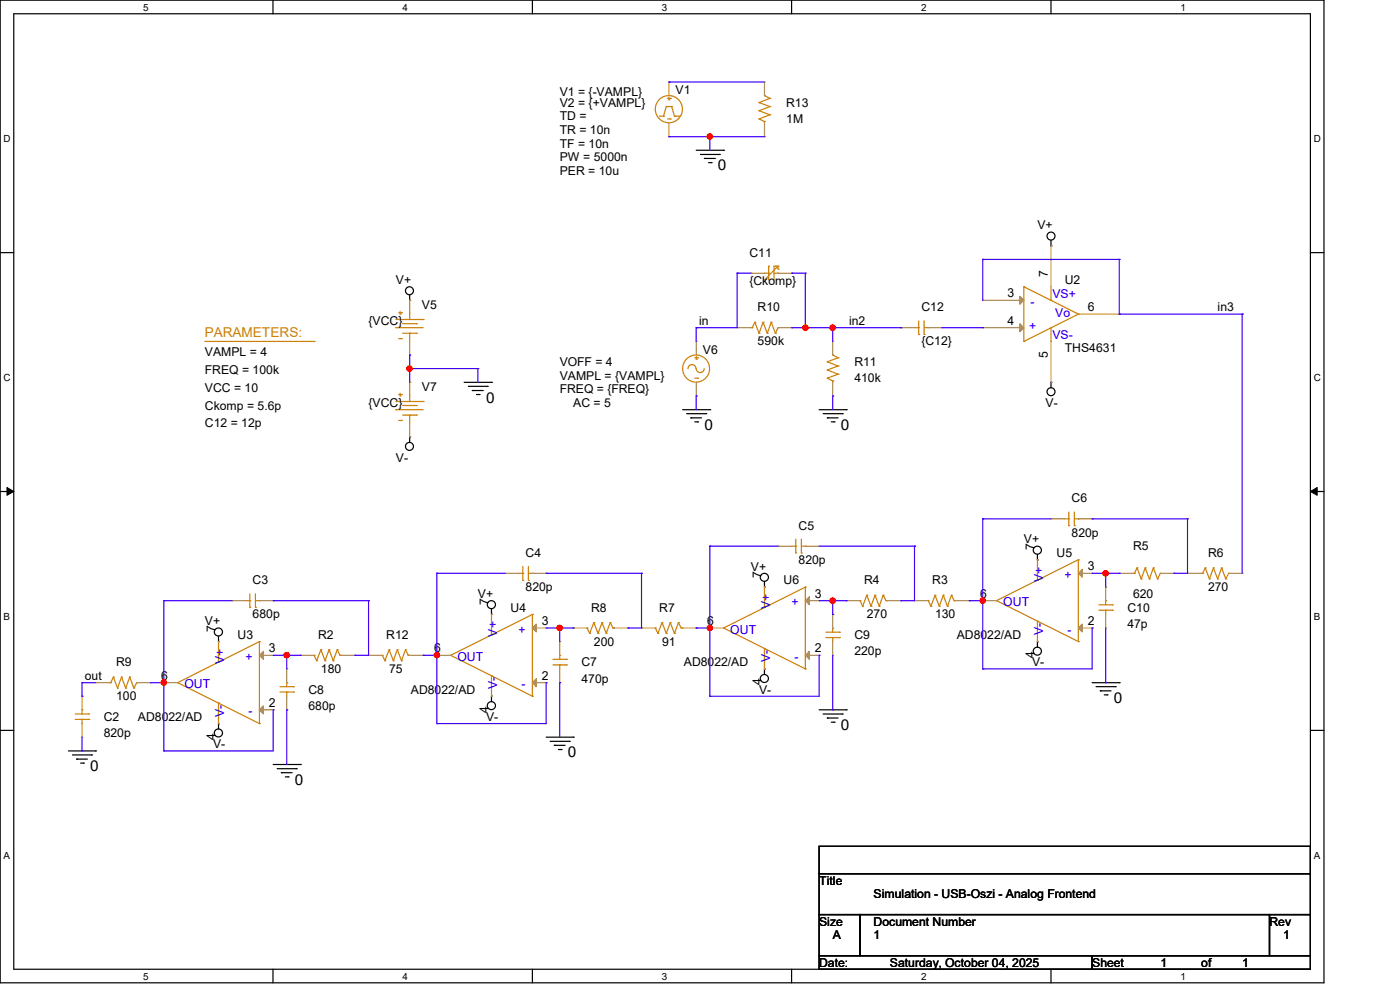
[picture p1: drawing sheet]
<svg xmlns="http://www.w3.org/2000/svg" width="297mm" height="210mm" viewBox="0 0 297 210" stroke-linecap="round" stroke-linejoin="round" font-family="sans-serif">
<path d="M0 0h280.9v208.5h-280.9zM2.9 2.9h275.1v202.7h-275.1z" fill="none" stroke="#000" stroke-width=".25"/>
<g fill="#fff">
<path d="M30.4 .3h1.1v2.4h-1.1z"/>
<path d="M30.4 205.9h1.1v2.3h-1.1z"/>
</g>
<path d="M57.9 0v2.9M57.9 205.6v2.9" fill="none" stroke="#000" stroke-width=".25"/>
<g fill="#fff">
<path d="M85.4 .3h1.1v2.4h-1.1z"/>
<path d="M85.4 205.9h1.1v2.3h-1.1z"/>
</g>
<path d="M112.9 0v2.9M112.9 205.6v2.9" fill="none" stroke="#000" stroke-width=".25"/>
<g fill="#fff">
<path d="M140.4 .3h1.2v2.4h-1.2z"/>
<path d="M140.4 205.9h1.2v2.3h-1.2z"/>
</g>
<path d="M167.9 0v2.9M167.9 205.6v2.9" fill="none" stroke="#000" stroke-width=".25"/>
<g fill="#fff">
<path d="M195.4 .3h1.2v2.4h-1.2z"/>
<path d="M195.4 205.9h1.2v2.3h-1.2z"/>
</g>
<path d="M223 0v2.9M223 205.6v2.9" fill="none" stroke="#000" stroke-width=".25"/>
<g fill="#fff">
<path d="M250.4 .3h1.2v2.4h-1.2z"/>
<path d="M250.4 205.9h1.2v2.3h-1.2z"/>
<path d="M.8 28.2h1.4v2.4h-1.4z"/>
<path d="M278.7 28.2h1.5v2.4h-1.5z"/>
<path d="M.8 78.9h1.4v2.3h-1.4z"/>
<path d="M278.7 78.9h1.5v2.3h-1.5z"/>
</g>
<path d="M0 53.6h2.9M278 53.6h2.9" fill="none" stroke="#000" stroke-width=".25"/>
<g fill="#fff">
<path d="M.8 129.6h1.3v2.3h-1.3z"/>
<path d="M278.7 129.6h1.4v2.3h-1.4z"/>
</g>
<path d="M0 104.3h2.9M278 104.3h2.9" fill="none" stroke="#000" stroke-width=".25"/>
<path d="M1.5 103.4l1.4 .9-1.4 .8zM278 104.3l1.4-.9v1.7z" fill="#000" stroke="#000" stroke-width=".21"/>
<g fill="#fff">
<path d="M.8 180.3h1.3v2.3h-1.3z"/>
<path d="M278.7 180.3h1.4v2.3h-1.4z"/>
</g>
<g fill="none" stroke="#000" stroke-width=".25">
<path d="M147.7 31.9h5.8M148.6 32.8h4M149.4 33.6h.1M149.4 33.6h2.4M150.3 34.5h.6M150.9 34.5h.1M152.6 32.8h.1M153.5 31.9h.1M223 52.2h.1M223 51v1.2M86.9 63.7h.1M86.9 62.6v1.1"/>
<path d="M86.9 92.7h.1M86.9 92.7v1.2M98.5 81.1h5.8M99.4 82h4M100.2 82.8h.1M100.2 82.8h2.3M101.1 83.7h.5M101.6 83.7h.1M103.4 82h.1M104.3 81.1h.1M144.8 86.9h5.8M145.7 87.8h4"/>
<path d="M146.6 88.6h.1M146.6 88.6h2.2M147.4 89.5h.6M148 89.5h.1M149.7 87.8h.1M150.6 86.9h.1M173.8 86.9h5.7M174.6 87.8h4.1M175.5 88.6h.1M175.5 88.6h2.3M176.4 89.5h.6M177 89.5h.1"/>
<path d="M178.7 87.8h.1M179.5 86.9h.1M223 81.1h.1M223 81.1v1.2M220.1 118.7h.1M220.1 117.6v1.1M46.4 136.1h.1M46.4 135v1.1M104.3 130.3h.1M104.3 129.2v1.1M162.2 124.5h.1M162.2 123.4v1.1"/>
<path d="M220.1 136.1h.1M220.1 136.1v1.2M0 154.9h2.9M14.5 159.3h5.8M20.3 159.3h.1M46.4 153.5h.1M46.4 153.5v1.1M104.3 147.7h.1M104.3 147.7v1.1M115.9 156.4h5.7M116.7 157.3h4.1M117.6 158.1h.1"/>
<path d="M117.6 158.1h2.3M118.4 159h.6M119 159h.1M120.8 157.3h.1M121.6 156.4h.1M162.2 141.9h.1M162.2 141.9v1.2M173.8 150.6h5.7M174.6 151.5h4.1M175.5 152.3h.1M175.5 152.3h2.3M176.4 153.2h.6"/>
<path d="M177 153.2h.1M178.7 151.5h.1M179.5 150.6h.1M231.7 144.8h5.7M232.5 145.7h4.1M233.4 146.6h.1M233.4 146.6h2.3M234.3 147.4h.6M234.9 147.4h.1M236.6 145.7h.1M237.4 144.8h.1M278 154.9h2.9"/>
<path d="M15.4 160.1h4M16.3 161h.1M16.3 161h2.2M17.1 161.9h.6M17.7 161.9h.1M19.4 160.1h.1M58 162.2h5.7M58.8 163.1h4.1M59.7 163.9h.1M59.7 163.9h2.3M60.5 164.8h.6M61.1 164.8h.1"/>
<path d="M62.9 163.1h.1M63.7 162.2h.1M173.8 179.5h104.2v5.8h-104.2zM173.8 185.3h104.2v8.7h-104.2zM173.8 194h8.7v8.7h-8.7zM182.5 194h86.8v8.7h-86.8zM269.3 194h8.7v8.7h-8.7zM173.8 202.7h57.9v2.9h-57.9zM231.7 202.7h46.3v2.9h-46.3z"/>
<circle cx="223" cy="50.1" r=".85"/>
<circle cx="86.9" cy="61.7" r=".85"/>
<circle cx="86.9" cy="94.7" r=".85"/>
<circle cx="223" cy="83.1" r=".85"/>
<circle cx="220.1" cy="116.7" r=".86"/>
<circle cx="46.3" cy="134.1" r=".86"/>
<circle cx="104.3" cy="128.3" r=".86"/>
<circle cx="162.2" cy="122.5" r=".86"/>
<circle cx="220.1" cy="138.1" r=".86"/>
<circle cx="46.3" cy="155.5" r=".86"/>
<circle cx="104.3" cy="149.7" r=".86"/>
<circle cx="162.2" cy="143.9" r=".86"/>
</g>
<g fill="none" stroke="#cc8006" stroke-width=".25">
<path d="M139.9 24.6h.9M140.8 24.6h.1M141.4 22.6h.1M141.4 22.6l-.6 2M141.4 22.6h1.1M141.6 25.2h.6M141.6 20.9h.6M141.9 21.2h.1M141.9 20.6v.6M142.2 25.2h.1M142.2 20.9h.1M142.5 22.6h.1"/>
<path d="M142.5 22.6l.6 2M143.1 24.6h.1M143.1 24.6h.8M143.9 24.6h.1M161 25.2h.1M161 23.5h.1M161 21.8h.1M161 25.2l1.2 .6M161 23.5l2.3 .8M161 21.8l2.3 .8M162.2 20.3h.1M162.2 25.8h.1"/>
<path d="M162.2 25.8v.3M162.2 20.3l1.1 .6M163.3 24.3h.1M163.3 22.6h.1M163.3 20.9h.1M163.3 24.3l-2.3 .9M163.3 22.6l-2.3 .9M163.3 20.9l-2.3 .9M162.2 58h.9M163.1 56.5h.1M163.1 58h.1M163.1 56.5v2.9"/>
<path d="M164.2 56.5h.1M164.2 56.5v2.9M164.2 58h.9M164.5 56.5h.1M164.5 56.5h.6M165.1 58h.1M165.1 57.1h.1M165.1 56.5h.1M165.1 56.5v.6M165.1 56.5l-2.9 2.9M43.5 72.4h23.1M66.6 72.4h.1"/>
<path d="M84 69.5h.1M84 69.5h5.8M84 67.8h5.8M84.6 66.3h.6M84.6 71.8h.6M84.9 66.6h.1M84.9 66v.6M85.2 66.3h.1M85.2 71.8h.1M85.4 68.7h2.9M85.4 70.7h2.9M86.9 67.8h.1"/>
<path d="M86.9 70.7h.1M86.9 63.7h.1M86.9 63.7v4.1M86.9 70.7v1.7M88.3 68.7h.1M88.3 70.7h.1M89.8 67.8h.1M146 78.2a.85 .85 0 0 1 .8-.9 .85 .85 0 0 1 .9 .9M147.4 75.9h.6M147.7 76.2h.1M147.7 75.6v.6M147.7 78.2a.85 .85 0 0 0 .8 .8 .85 .85 0 0 0 .9-.8"/>
<path d="M148 75.9h.1M159.3 69.5h.3M159.6 69.5h.1M160.1 68.4h.1M160.1 68.4l-.5 1.1M160.1 68.4l.9 2.3M161 70.7h.1M161.9 68.4h.1M161.9 68.4l-.9 2.3M161.9 68.4l.9 2.3M162.8 70.7h.1M163.6 68.4h.1"/>
<path d="M163.6 68.4l-.8 2.3M163.6 68.4l.9 2.3M164.5 70.7h.1M165.1 69.5h.1M165.1 69.5l-.6 1.2M175.5 78.5h.1M175.5 76.8h.1M175.5 78.5l2.3 .9M175.5 76.8l2.3 .8M176.7 75.3h.1M176.7 75.3l1.1 .6M177.8 79.4h.1"/>
<path d="M177.8 77.6h.1M177.8 75.9h.1M177.8 79.4l-2.3 .8M177.8 77.6l-2.3 .9M177.8 75.9l-2.3 .9M194 69.5h.9M194.9 71h.1M194.9 69.5h.1M194.9 68.1v2.9M196 71h.1M196 69.5h.9M196 68.1v2.9"/>
<path d="M196.9 69.5h.1M217.2 72.4h.1M217.2 60.8h.1M217.2 60.8v11.6M217.2 60.8l11.6 5.8M223 69.5h.1M223 63.7h.1M223 60.8v2.9M223 69.5v2.9M228.8 66.6h.1M228.8 66.6l-11.6 5.8M84 86.9h.1"/>
<path d="M84 86.9h5.8M84 85.2h5.8M84.6 83.7h.6M84.6 89.2h.6M84.9 84h.1M84.9 83.4v.6M85.2 83.7h.1M85.2 89.2h.1M85.4 86h2.9M85.4 88.1h2.9M86.9 85.2h.1M86.9 88.1h.1"/>
<path d="M86.9 81.1h.1M86.9 81.1v4.1M86.9 88.1v1.7M88.3 86h.1M88.3 88.1h.1M89.8 85.2h.1M147.4 80.2h.6M148 80.2h.1M175.5 80.2h.1M175.5 80.2l1.2 .6M176.7 80.8h.1M176.7 80.8v.3"/>
<path d="M168 115.9h.8M168.8 117.3h.1M168.8 115.9h.1M168.8 114.4v2.9M170 117.3h.1M170 114.4v2.9M170 115.9h.9M170.9 115.9h.1M220.1 118.7h.1M220.1 118.7v4.4M225.9 110.1h.8M226.7 111.5h.1"/>
<path d="M226.7 110.1h.1M226.7 108.6v2.9M227.9 111.5h.1M227.9 108.6v2.9M227.9 110.1h.9M228.8 118.7h.1M228.8 110.1h.1M228.8 118.7l-17.4 8.7M228.8 118.7v17.4M46.4 136.1h.1M46.4 136.1v4.4M52.2 127.4h.8"/>
<path d="M53 128.9h.1M53 127.4h.1M53 126v2.9M54.2 128.9h.1M54.2 127.4h.8M54.2 126v2.9M55 136.1h.1M55 127.4h.1M55 136.1l-17.3 8.7M55 136.1v17.4M66.6 139h.1M66.6 139l.6 1.2"/>
<path d="M68.1 137.8h.1M68.1 137.8l.9 2.4M68.1 137.8l-.9 2.4M69.8 137.8h.1M69.8 137.8l.9 2.4M69.8 137.8l-.8 2.4M71.5 137.8h.1M71.5 137.8l.6 1.2M71.5 137.8l-.8 2.4M72.1 139h.1M72.1 139h.3M81.1 139h.1"/>
<path d="M81.1 139l.6 1.2M82.5 137.8h.1M82.5 137.8l.9 2.4M82.5 137.8l-.8 2.4M84.3 137.8h.1M84.3 137.8l.9 2.4M84.3 137.8l-.9 2.4M86 137.8h.1M86 137.8l.6 1.2M86 137.8l-.8 2.4M86.6 139h.1M86.6 139h.3"/>
<path d="M95.6 139h.1M95.6 139l17.3 8.7M104.3 134.7h.1M104.3 130.3h.1M104.3 130.3v4.4M110.1 121.6h.8M110.9 123.1h.1M110.9 121.6h.1M110.9 120.2v2.9M112.1 123.1h.1M112.1 121.6h.8M112.1 120.2v2.9"/>
<path d="M112.9 130.3h.1M112.9 121.6h.1M112.9 130.3l-17.3 8.7M112.9 130.3v17.4M117.3 139.9h2.9M118.7 139h.1M118.7 139v.9M120.2 139.9h.1M124.5 133.2h.1M124.5 133.2l.6 1.2M125.1 134.4h.1M126 132.1h.1"/>
<path d="M126 132.1l.9 2.3M126 132.1l-.9 2.3M126.9 134.4h.1M127.7 132.1h.1M127.7 132.1l.9 2.3M127.7 132.1l-.8 2.3M128.6 134.4h.1M129.5 132.1h.1M129.5 132.1l.5 1.1M129.5 132.1l-.9 2.3M130 133.2h.1M130 133.2h.3"/>
<path d="M139 133.2h.1M139 133.2l.6 1.2M139.6 134.4h.1M140.5 132.1h.1M140.5 132.1l.9 2.3M140.5 132.1l-.9 2.3M141.4 134.4h.1M142.2 132.1h.1M142.2 132.1l.9 2.3M142.2 132.1l-.8 2.3M143.1 134.4h.1M143.9 132.1h.1"/>
<path d="M143.9 132.1l.6 1.1M143.9 132.1l-.8 2.3M144.5 133.2h.1M144.5 133.2h.3M153.5 133.2h.1M153.5 133.2l17.4 8.7M162.2 128.9h.1M162.2 137.6h.1M162.2 124.5h.1M162.2 124.5v4.4M162.2 137.6v4.3M170.9 124.5h.1"/>
<path d="M170.9 124.5l-17.4 8.7M170.9 124.5v17.4M175.2 135.3h2.9M175.2 134.1h2.9M176.7 133.2h.1M176.7 135.3h.1M176.7 133.2v.9M176.7 135.3v.8M178.1 135.3h.1M178.1 134.1h.1M182.5 127.4h.1M182.5 127.4l.5 1.2"/>
<path d="M183 128.6h.1M183.9 126.3h.1M183.9 126.3l.9 2.3M183.9 126.3l-.9 2.3M184.8 128.6h.1M185.6 126.3h.1M185.6 126.3l.9 2.3M185.6 126.3l-.8 2.3M186.5 128.6h.1M187.4 126.3h.1M187.4 126.3l.6 1.1M187.4 126.3l-.9 2.3"/>
<path d="M188 127.4h.1M188 127.4h.3M196.9 127.4h.1M196.9 127.4l.6 1.2M197.5 128.6h.1M198.4 126.3h.1M198.4 126.3l.9 2.3M198.4 126.3l-.9 2.3M199.3 128.6h.1M200.1 126.3h.1M200.1 126.3l.9 2.3M200.1 126.3l-.8 2.3"/>
<path d="M201 128.6h.1M201.8 126.3h.1M201.8 126.3l.6 1.1M201.8 126.3l-.8 2.3M202.4 127.4h.1M202.4 127.4h.3M211.4 127.4h.1M211.4 127.4l17.4 8.7M220.1 123.1h.1M220.1 131.8h.1M220.1 136.1h.1M220.1 131.8v4.3"/>
<path d="M228.8 136.1h.1M233.1 129.5h2.9M233.1 128.3h2.9M234.6 127.4h.1M234.6 129.5h.1M234.6 127.4v.9M234.6 129.5v.8M236 129.5h.1M236 128.3h.1M240.4 121.6h.3M240.7 121.6h.1M241.2 120.5h.1"/>
<path d="M241.2 120.5l-.5 1.1M241.2 120.5l.9 2.3M242.1 122.8h.1M243 120.5h.1M243 120.5l-.9 2.3M243 120.5l.8 2.3M243.8 122.8h.1M244.7 120.5h.1M244.7 120.5l-.9 2.3M244.7 120.5l.9 2.3M245.6 122.8h.1M246.2 121.6h.1"/>
<path d="M246.2 121.6l-.6 1.2M254.8 121.6h.3M255.1 121.6h.1M255.7 120.5h.1M255.7 120.5l-.6 1.1M255.7 120.5l.9 2.3M256.6 122.8h.1M257.4 120.5h.1M257.4 120.5l-.8 2.3M257.4 120.5l.9 2.3M258.3 122.8h.1M259.2 120.5h.1"/>
<path d="M259.2 120.5l-.9 2.3M259.2 120.5l.9 2.3M260.1 122.8h.1M260.6 121.6h.1M260.6 121.6l-.5 1.2M16 152.6h2.8M16 151.5h2.8M17.4 150.6h.1M17.4 152.6h.1M17.4 150.6v.9M17.4 152.6v.9M18.8 152.6h.1"/>
<path d="M18.8 151.5h.1M23.2 144.8h.3M23.5 144.8h.1M24 143.6h.1M24 143.6l-.5 1.2M24 143.6l.9 2.4M24.9 146h.1M25.8 143.6h.1M25.8 143.6l-.9 2.4M25.8 143.6l.9 2.4M26.7 146h.1M27.5 143.6h.1"/>
<path d="M27.5 143.6l-.8 2.4M27.5 143.6l.9 2.4M28.4 146h.1M29 144.8h.1M29 144.8l-.6 1.2M37.7 144.8h.1M37.7 144.8l17.3 8.7M46.4 140.5h.1M46.4 149.1h.1M46.4 153.5h.1M46.4 149.1v4.4M55 153.5h.1"/>
<path d="M59.4 146.8h2.9M59.4 145.7h2.9M60.8 144.8h.1M60.8 146.8h.1M60.8 144.8v.9M60.8 146.8v.9M62.3 146.8h.1M62.3 145.7h.1M67.2 140.2h.1M69 140.2h.1M70.7 140.2h.1M81.7 140.2h.1"/>
<path d="M83.4 140.2h.1M85.2 140.2h.1M104.3 143.3h.1M104.3 147.7h.1M104.3 143.3v4.4M112.9 147.7h.1M117.3 141.1h2.9M118.7 141.1h.1M118.7 141.1v.8M120.2 141.1h.1M162.2 141.9h.1M170.9 141.9h.1"/>
<circle cx="141.9" cy="23.2" r="2.88"/>
<circle cx="147.7" cy="78.2" r="2.87"/>
</g>
<g fill="#a84" stroke="#a84" stroke-width=".25">
<path d="M228.8 121.6l.8-.8v1.7z"/>
<path d="M228.8 133.2l.8-.8v1.7z"/>
<path d="M170.9 127.4l.8-.8v1.7z"/>
<path d="M171.7 138.2v1.7l-.8-.9z"/>
<path d="M113.8 132.4v1.7l-.9-.9z"/>
<path d="M113.8 144v1.7l-.9-.9z"/>
<path d="M55.9 138.2v1.7l-.9-.9z"/>
<path d="M55.9 149.7v1.7l-.9-.8z"/>
<path d="M216.4 62.9l.8 .8-.8 .9z"/>
<path d="M216.4 68.7l.8 .8-.8 .9z"/>
</g>
<g fill="none" stroke="#a84" stroke-width=".25">
<path d="M141.9 17.4h.1M141.9 17.4v2.9M162.2 17.4h.1M162.2 17.4v2.9M141.9 29h.1M141.9 26.1v2.9M162.2 29h.1M162.2 26.1v2.9M159.3 58h.1M159.3 58h2.9M165.1 58h2.9M168 58h.1"/>
<path d="M223 52.2h.1M223 52.2v8.6M86.9 63.7h.1M86.9 75.3h.1M86.9 72.4v2.9M147.7 72.4h.1M147.7 72.4v2.9M156.4 69.5h.1M156.4 69.5h2.9M165.1 69.5h2.9M168 69.5h.1M176.7 72.4h.1"/>
<path d="M176.7 72.4v2.9M191.1 69.5h.1M191.1 69.5h2.9M196.9 69.5h2.9M199.8 69.5h.1M208.5 63.7h.1M208.5 69.5h.1M208.5 69.5h8.7M208.5 63.7h8.7M223 72.4v8.7M228.8 66.6h8.6M237.4 66.6h.1"/>
<path d="M86.9 81.1h.1M86.9 92.7h.1M86.9 89.8v2.9M147.7 84h.1M147.7 81.1v2.9M176.7 84h.1M176.7 81.1v2.9M223 81.1h.1M165.1 115.9h.1M165.1 115.9h2.9M170.9 115.9h2.9M173.8 115.9h.1"/>
<path d="M220.1 118.7h.1M223 110.1h.1M223 110.1h2.9M228.8 110.1h2.9M231.7 110.1h.1M46.4 136.1h.1M49.2 127.4h.1M49.2 127.4h3M55 127.4h3M55 139h3M58 139h.1M58 127.4h.1"/>
<path d="M63.7 139h.1M63.7 139h2.9M72.4 139h2.9M75.3 139h.1M78.2 139h.1M78.2 139h2.9M86.9 139h2.9M89.8 139h.1M92.7 139h.1M92.7 139h2.9M104.3 130.3h.1M107.1 121.6h.1"/>
<path d="M107.1 121.6h3M112.9 121.6h3M112.9 133.2h3M115.9 133.2h.1M115.9 121.6h.1M118.7 136.1h.1M118.7 136.1v2.9M121.6 133.2h.1M121.6 133.2h2.9M130.3 133.2h2.9M133.2 133.2h.1M136.1 133.2h.1"/>
<path d="M136.1 133.2h2.9M144.8 133.2h2.9M147.7 133.2h.1M150.6 133.2h.1M150.6 133.2h2.9M162.2 124.5h.1M170.9 127.4h2.9M170.9 139h2.9M173.8 127.4h.1M173.8 139h.1M176.7 139h.1M176.7 130.3h.1"/>
<path d="M176.7 130.3v2.9M176.7 136.1v2.9M179.5 127.4h.1M179.5 127.4h3M188.3 127.4h2.8M191.1 127.4h.1M194 127.4h.1M194 127.4h2.9M202.7 127.4h2.9M205.6 127.4h.1M208.5 127.4h.1M208.5 127.4h2.9"/>
<path d="M220.1 136.1h.1M228.8 121.6h2.9M228.8 133.2h2.9M231.7 121.6h.1M231.7 133.2h.1M234.6 133.2h.1M234.6 124.5h.1M234.6 124.5v2.9M234.6 130.3v2.9M237.4 121.6h.1M237.4 121.6h3M246.2 121.6h2.8"/>
<path d="M249 121.6h.1M251.9 121.6h.1M251.9 121.6h2.9M260.6 121.6h2.9M263.5 121.6h.1M17.4 156.4h.1M17.4 147.7h.1M17.4 147.7v2.9M17.4 153.5v2.9M20.3 144.8h.1M20.3 144.8h2.9M29 144.8h2.9"/>
<path d="M31.9 144.8h.1M34.8 144.8h.1M34.8 144.8h2.9M46.4 153.5h.1M55 150.6h3M58 150.6h.1M60.8 150.6h.1M60.8 141.9h.1M60.8 141.9v2.9M60.8 147.7v2.9M104.3 147.7h.1M112.9 144.8h3"/>
<path d="M115.9 144.8h.1M118.7 144.8h.1M118.7 141.9v2.9M162.2 141.9h.1"/>
</g>
<g fill="none" stroke="#4200ff" stroke-width=".25">
<path d="M141.9 17.4h.1M141.9 17.4h20.3M141.9 29h.1M141.9 29h20.3M150.6 29h.1M150.6 29v2.9M156.4 58h.1M156.4 58h2.9M156.4 58v11.5h-8.7M168 58h.1M168 58h2.9M170.9 58h.1"/>
<path d="M170.9 58v11.5M208.5 55h.1M208.5 55v8.7M208.5 55h28.9M237.4 55h.1M237.4 55v11.6M86.9 75.3h.1M86.9 78.2h.1M86.9 75.3v5.8M86.9 78.2h14.5M101.4 78.2h.1M101.4 78.2v2.9"/>
<path d="M147.7 69.5h.1M147.7 69.5v2.9M168 69.5h.1M168 69.5h23.1M170.9 69.5h.1M176.7 69.5h.1M176.7 69.5v2.9M191.1 69.5h.1M199.8 69.5h8.7M208.5 69.5h.1M237.4 66.6h.1M237.4 66.6h26.1"/>
<path d="M263.5 66.6h.1M263.5 66.6v55M147.7 84h.1M147.7 84v2.9M176.7 84h.1M176.7 84v2.9M150.6 115.9h.1M150.6 115.9v31.8M150.6 115.9h14.5M173.8 115.9h20.2M194 115.9h.1M194 115.9v11.5h-2.9"/>
<path d="M208.5 110.1h.1M208.5 110.1v31.8M208.5 110.1h14.5M231.7 110.1h.1M231.7 110.1h20.2M251.9 110.1h.1M251.9 110.1v11.5h-2.9M34.8 127.4h.1M34.8 127.4h14.4M34.8 127.4v31.9M58 127.4h.1M58 127.4h20.2"/>
<path d="M58 139h5.7M60.8 139h.1M60.8 139v2.9M63.7 139h.1M75.3 139h.1M78.2 127.4h.1M78.2 127.4v11.6h-2.9M89.8 139h.1M89.8 139h2.9M92.7 121.6h.1M92.7 139h.1M92.7 121.6h14.4"/>
<path d="M92.7 121.6v31.9M115.9 121.6h.1M115.9 121.6h20.2M115.9 133.2h5.7M118.7 133.2h.1M118.7 133.2v2.9M121.6 133.2h.1M133.2 133.2h.1M136.1 121.6h.1M136.1 121.6v11.6h-2.9M147.7 133.2h.1M147.7 133.2h2.9"/>
<path d="M150.6 133.2h.1M173.8 139h.1M173.8 127.4h5.7M173.8 139v8.7h-23.2M176.7 127.4h.1M176.7 130.3h.1M176.7 127.4v2.9M176.7 139v11.6M179.5 127.4h.1M191.1 127.4h.1M205.6 127.4h.1M205.6 127.4h2.9"/>
<path d="M208.5 127.4h.1M231.7 133.2h.1M231.7 121.6h5.7M231.7 133.2v8.7h-23.2M234.6 121.6h.1M234.6 121.6v2.9M234.6 133.2v11.6M237.4 121.6h.1M249 121.6h.1M17.4 159.3h.1M17.4 144.8h.1M17.4 147.7h.1"/>
<path d="M17.4 144.8v2.9M17.4 156.4v2.9M17.4 144.8h2.9M31.9 144.8h2.9M34.8 159.3h.1M34.8 144.8h.1M58 150.6h.1M58 150.6v8.7h-23.2M60.8 150.6h.1M60.8 150.6v11.6M92.7 153.5h.1M115.9 144.8h.1"/>
<path d="M115.9 144.8v8.7h-23.2M118.7 144.8h.1M118.7 144.8v11.6M150.6 147.7h.1M176.7 150.6h.1M208.5 141.9h.1M234.6 144.8h.1"/>
</g>
<g fill="#f00" stroke="#f00" stroke-width=".25">
<circle cx="170.9" cy="69.5" r=".55"/>
<circle cx="176.6" cy="69.5" r=".56"/>
<circle cx="86.9" cy="78.2" r=".55"/>
<circle cx="150.6" cy="133.2" r=".55"/>
<circle cx="92.7" cy="139" r=".55"/>
<circle cx="234.6" cy="121.6" r=".56"/>
<circle cx="176.6" cy="127.4" r=".56"/>
<circle cx="208.5" cy="127.4" r=".55"/>
<circle cx="118.7" cy="133.2" r=".56"/>
<circle cx="60.8" cy="139" r=".56"/>
<circle cx="150.6" cy="29" r=".55"/>
<circle cx="34.8" cy="144.8" r=".55"/>
</g>
<g font-size="3.2">
<text x="152.3" y="36.2">0</text>
<text x="103.1" y="85.4">0</text>
<text x="149.4" y="91.2">0</text>
<text x="178.4" y="91.2">0</text>
<text x="236.3" y="149.1">0</text>
<text x="178.4" y="154.9">0</text>
<text x="120.5" y="160.7">0</text>
<text x="19.1" y="163.6">0</text>
<text x="62.6" y="166.5">0</text>
</g>
<text font-size="2.9" fill="#cc8006" x="43.5" y="71.5">PARAMETERS:</text>
<g font-size="2.6">
<text x="118.7" y="20.3">V1 = {-VAMPL}</text>
<text x="118.7" y="22.6">V2 = {+VAMPL}</text>
<text x="143.3" y="20">V1</text>
<text x="166.8" y="22.6">R13</text>
<text x="118.7" y="25.5">TD =</text>
<text x="118.7" y="28.4">TR = 10n</text>
<text x="166.8" y="26.1">1M</text>
<text x="118.7" y="31.3">TF = 10n</text>
<text x="118.7" y="34.2">PW = 5000n</text>
<text x="118.7" y="37.1">PER = 10u</text>
<text x="220.1" y="48.7">V+</text>
<text x="159" y="54.5">C11</text>
<text x="222.3" y="58.8" transform="rotate(-90 222.3 58.8)">7</text>
<text x="84" y="60.3">V+</text>
<text x="89.5" y="65.5">V5</text>
<text x="159" y="60.5">{Ckomp}</text>
<text x="213.7" y="63.1">3</text>
<text x="225.9" y="60.3">U2</text>
<text x="230.8" y="66">6</text>
<text x="78.2" y="69">{VCC}</text>
<text x="148.3" y="68.9">in</text>
<text x="160.7" y="66">R10</text>
<text x="180.1" y="68.9">in2</text>
<text x="195.5" y="66">C12</text>
<text x="213.7" y="68.9">4</text>
<text x="258.3" y="66">in3</text>
<text x="43.5" y="75.6">VAMPL = 4</text>
<text x="118.7" y="77.6">VOFF = 4</text>
<text x="149.1" y="75">V6</text>
<text x="160.7" y="73.3">590k</text>
<text x="181.3" y="77.6">R11</text>
<text x="195.5" y="73.3">{C12}</text>
<text x="222.3" y="75.9" transform="rotate(-90 222.3 75.9)">5</text>
<text x="225.9" y="74.8">THS4631</text>
<text x="43.5" y="79.4">FREQ = 100k</text>
<text x="43.5" y="83.1">VCC = 10</text>
<text x="89.5" y="82.8">V7</text>
<text x="118.7" y="83.4">FREQ = {FREQ}</text>
<text x="118.7" y="80.5">VAMPL = {VAMPL}</text>
<text x="181.3" y="81.1">410k</text>
<text x="43.5" y="86.9">Ckomp = 5.6p</text>
<text x="78.2" y="86.3">{VCC}</text>
<text x="121.6" y="86.3">AC = 5</text>
<text x="221.8" y="86.3">V-</text>
<text x="43.5" y="90.7">C12 = 12p</text>
<text x="84" y="97.9">V-</text>
<text x="227.3" y="106.6">C6</text>
<text x="169.4" y="112.4">C5</text>
<text x="227.3" y="113.8">820p</text>
<text x="111.5" y="118.2">C4</text>
<text x="169.4" y="119.6">820p</text>
<text x="217.2" y="115.3">V+</text>
<text x="219.5" y="116.7" transform="rotate(-90 219.5 116.7)">7</text>
<text x="224.2" y="118.2">U5</text>
<text x="240.4" y="116.7">R5</text>
<text x="256.3" y="118.2">R6</text>
<text x="53.6" y="124">C3</text>
<text x="111.5" y="125.4">820p</text>
<text x="159.3" y="121.1">V+</text>
<text x="161.5" y="122.5" transform="rotate(-90 161.5 122.5)">7</text>
<text x="166.2" y="124">U6</text>
<text x="183.3" y="124">R4</text>
<text x="197.8" y="124">R3</text>
<text x="230.8" y="121">3</text>
<text x="256.3" y="125.4">270</text>
<text x="53.6" y="131.2">680p</text>
<text x="101.4" y="126.9">V+</text>
<text x="103.6" y="128.3" transform="rotate(-90 103.6 128.3)">7</text>
<text x="108.3" y="129.8">U4</text>
<text x="125.4" y="129.8">R8</text>
<text x="139.9" y="129.8">R7</text>
<text x="172.9" y="126.8">3</text>
<text x="183.9" y="131.2">270</text>
<text x="198.4" y="131.2">130</text>
<text x="207.9" y="126.8">6</text>
<text x="239.2" y="129.8">C10</text>
<text x="240.4" y="126.9">620</text>
<text x="43.5" y="132.7">V+</text>
<text x="45.7" y="134.1" transform="rotate(-90 45.7 134.1)">7</text>
<text x="50.4" y="135.6">U3</text>
<text x="67.5" y="135.6">R2</text>
<text x="82" y="135.6">R12</text>
<text x="115" y="132.6">3</text>
<text x="126" y="137">200</text>
<text x="140.5" y="137">91</text>
<text x="150" y="132.6">6</text>
<text x="181.3" y="135.6">C9</text>
<text x="203" y="135.6">AD8022/AD</text>
<text x="230.8" y="132.6">2</text>
<text x="239.2" y="133.2">47p</text>
<text x="24.6" y="141.4">R9</text>
<text x="57.1" y="138.4">3</text>
<text x="68.1" y="142.8">180</text>
<text x="82.5" y="142.8">75</text>
<text x="92.1" y="138.4">6</text>
<text x="123.4" y="141.4">C7</text>
<text x="145.1" y="141.4">AD8022/AD</text>
<text x="172.9" y="138.4">2</text>
<text x="181.3" y="139">220p</text>
<text x="218.9" y="141.4">V-</text>
<text x="219.5" y="139.6" transform="rotate(-90 219.5 139.6)">4</text>
<text x="18" y="144.2">out</text>
<text x="24.6" y="148.6">100</text>
<text x="34.2" y="144.2">6</text>
<text x="57.1" y="149.9">2</text>
<text x="65.4" y="147.1">C8</text>
<text x="87.2" y="147.1">AD8022/AD</text>
<text x="115" y="144.2">2</text>
<text x="123.4" y="144.8">470p</text>
<text x="161" y="147.1">V-</text>
<text x="161.5" y="145.4" transform="rotate(-90 161.5 145.4)">4</text>
<text x="22" y="152.9">C2</text>
<text x="29.3" y="152.9">AD8022/AD</text>
<text x="65.4" y="150.6">680p</text>
<text x="103.1" y="152.9">V-</text>
<text x="103.6" y="151.2" transform="rotate(-90 103.6 151.2)">4</text>
<text x="22" y="156.4">820p</text>
<text x="45.2" y="158.7">V-</text>
<text x="45.7" y="157" transform="rotate(-90 45.7 157)">4</text>
<text x="173.8" y="187.7">Title</text>
<text x="185.3" y="190.6">Simulation - USB-Oszi - Analog Frontend</text>
<text x="173.8" y="196.3">Size</text>
<text x="185.3" y="196.3">Document Number</text>
<text x="269.3" y="196.3">Rev</text>
<text x="176.7" y="199.3">A</text>
<text x="185.3" y="199.3">1</text>
<text x="272.2" y="199.3">1</text>
<text x="173.8" y="205.1">Date:</text>
<text x="188.8" y="205.1">Saturday, October 04, 2025</text>
<text x="231.7" y="205.1">Sheet</text>
<text x="246.2" y="205.1">1</text>
<text x="254.8" y="205.1">of</text>
<text x="263.5" y="205.1">1</text>
</g>
<g font-size="2.6" fill="#00c">
<text x="218.6" y="64.9">-</text>
<text x="223.3" y="63.2">VS+</text>
<text x="218.4" y="70.1">+</text>
<text x="223.3" y="71.8">VS-</text>
<text x="223.9" y="67.2">Vo</text>
<text x="221.3" y="123.4" transform="rotate(-90 221.3 123.4)">V+</text>
<text x="225.8" y="122.8">+</text>
<text x="163.4" y="129.2" transform="rotate(-90 163.4 129.2)">V+</text>
<text x="167.9" y="128.6">+</text>
<text x="212.9" y="128.6">OUT</text>
<text x="105.5" y="135" transform="rotate(-90 105.5 135)">V+</text>
<text x="110" y="134.4">+</text>
<text x="154.9" y="134.4">OUT</text>
<text x="221.3" y="134.7" transform="rotate(-90 221.3 134.7)">V-</text>
<text x="226.4" y="134.4">-</text>
<text x="47.6" y="140.8" transform="rotate(-90 47.6 140.8)">V+</text>
<text x="52.1" y="140.2">+</text>
<text x="97" y="140.2">OUT</text>
<text x="163.4" y="140.5" transform="rotate(-90 163.4 140.5)">V-</text>
<text x="168.5" y="140.2">-</text>
<text x="39.1" y="146">OUT</text>
<text x="105.5" y="146.3" transform="rotate(-90 105.5 146.3)">V-</text>
<text x="110.6" y="146">-</text>
<text x="47.6" y="152.1" transform="rotate(-90 47.6 152.1)">V-</text>
<text x="52.7" y="151.8">-</text>
</g>
<g font-size="2.1">
<text x="30.4" y="2.2">5</text>
<text x="85.4" y="2.2">4</text>
<text x="140.4" y="2.2">3</text>
<text x="195.4" y="2.2">2</text>
<text x="250.4" y="2.2">1</text>
<text x=".8" y="30.1">D</text>
<text x="278.7" y="30.1">D</text>
<text x=".8" y="80.8">C</text>
<text x="278.7" y="80.8">C</text>
<text x=".8" y="131.5">B</text>
<text x="278.7" y="131.5">B</text>
<text x=".8" y="182.2">A</text>
<text x="278.7" y="182.2">A</text>
<text x="30.4" y="207.8">5</text>
<text x="85.4" y="207.8">4</text>
<text x="140.4" y="207.8">3</text>
<text x="195.4" y="207.8">2</text>
<text x="250.4" y="207.8">1</text>
</g>
</svg>
